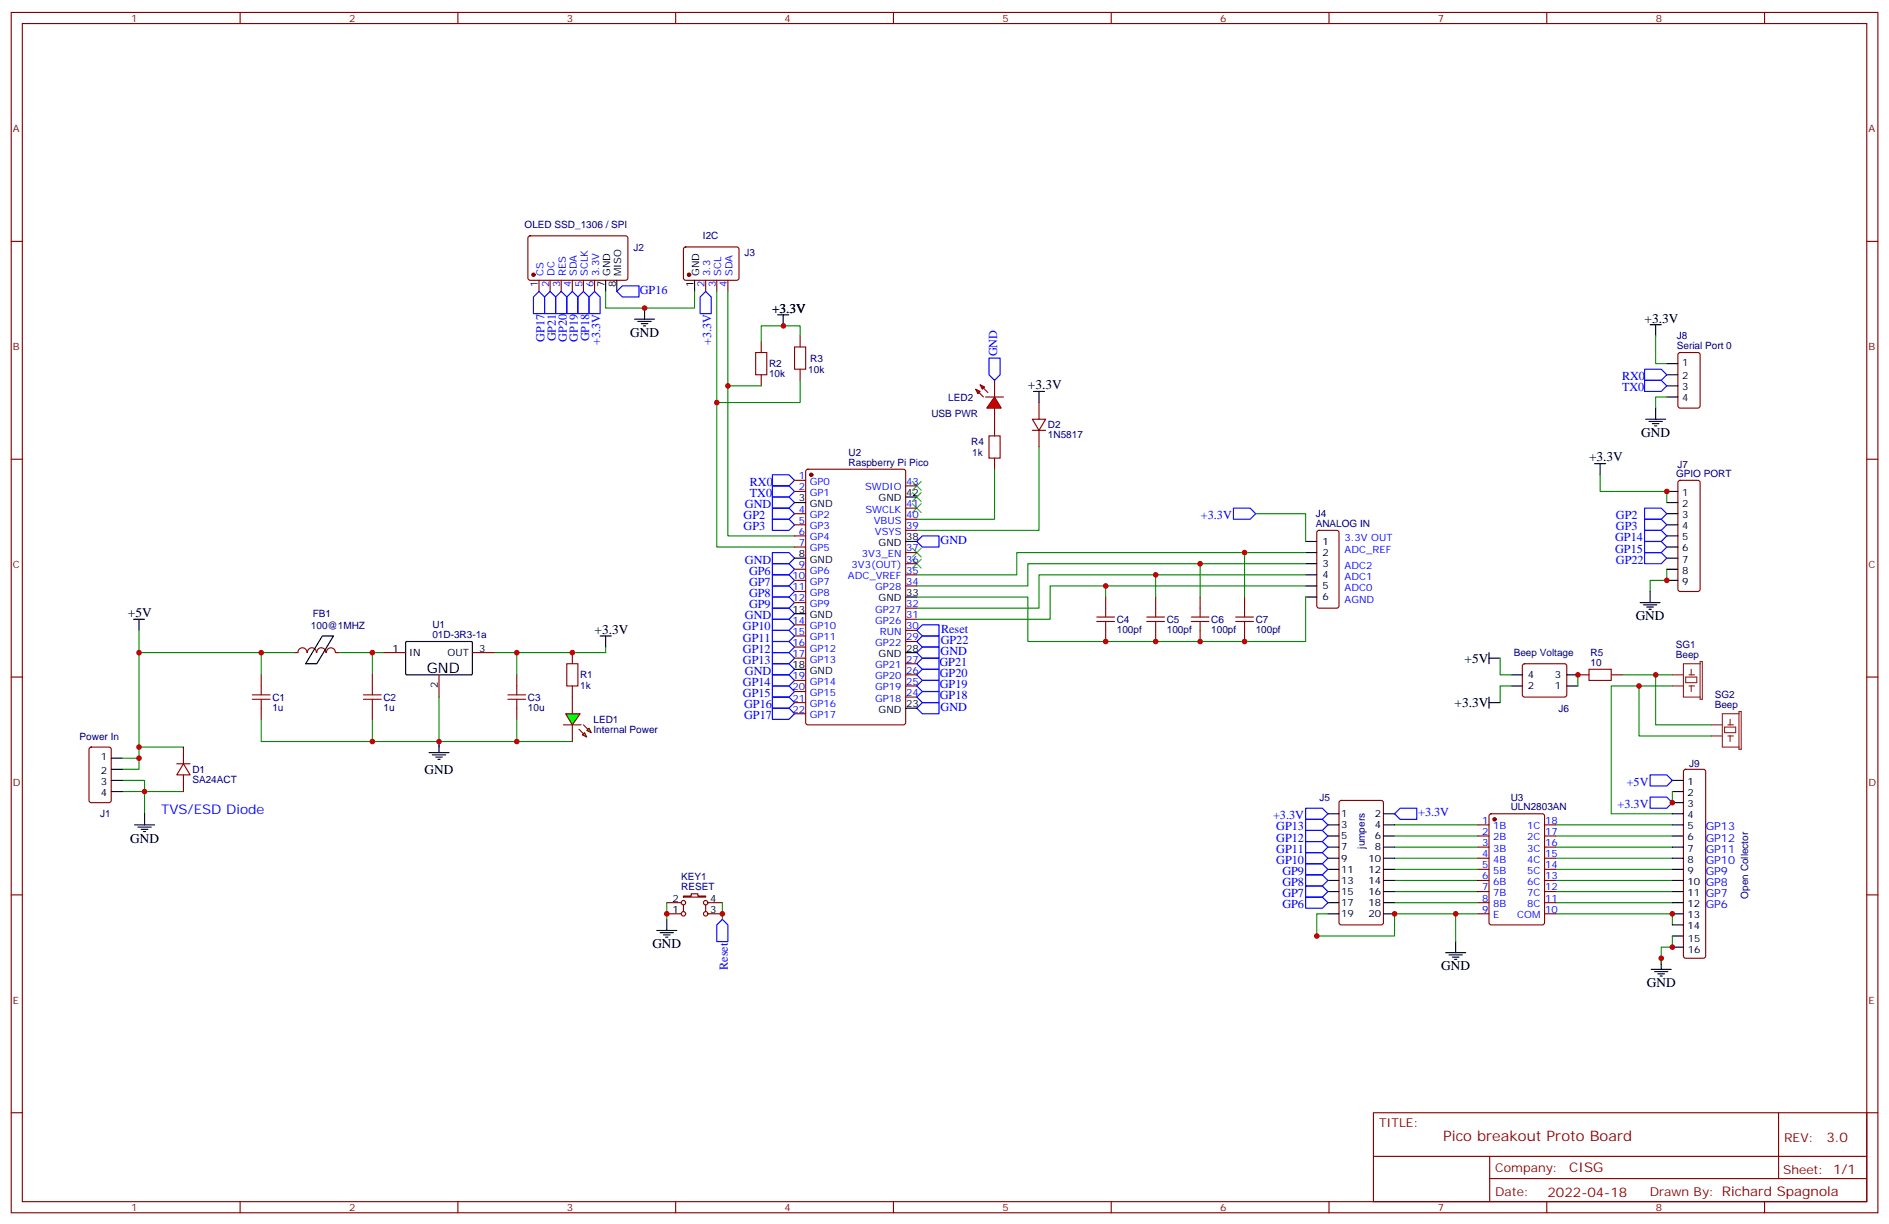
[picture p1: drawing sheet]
<svg xmlns="http://www.w3.org/2000/svg" width="600mm" height="389mm" viewBox="0 0 600 389" stroke-linecap="round" stroke-linejoin="round" font-family="sans-serif">
<g fill="none" stroke="#870000" stroke-width=".35">
<path d="M3.6 4h592.6v381h-592.6zM7.1 7.5h585.6v373.9h-585.6zM76.2 4v3.5M145.4 4v3.5M214.5 4v3.5M283.7 4v3.5M352.8 4v3.5M422 4v3.5M491.1 4v3.5M560.2 4v3.5M3.6 76.6h3.5M167.8 75.1l.5-.2h30.6l.5 .7-.1 12.9-.7 .5-30.6-.1-.4-.6v-12.7z"/>
<path d="M217.2 78.6l.5-.2h16.5l.4 .7v9.4l-.7 .5-16.5-.1-.4-.6v-9.2zM592.7 76.6h3.5M171.1 89v3.5M174.7 89v3.5M178.2 89v3.5M181.7 89v3.5M185.2 89v3.5M188.8 89v3.5M224 89v3.5M227.6 89v3.5M231.1 89v3.5M3.6 145.8h3.5"/>
<path d="M592.7 145.8h3.5M418.3 168.6l.5-.3h5.6l.7 .5v23.5l-.4 .7h-5.9l-.7-.4v-23.5zM3.6 214.9h3.5M483.6 210.9l.4-.2h12.7l.5 .2 .3 .5-.1 9.4-.7 .5-12.9-.1-.5-.6v-9.2zM501 214.2h3.5M511.6 214.2h3.5M592.7 214.9h3.5M28.5 237.3l.5-.2h5.6l.7 .5v16.5l-.4 .6-5.9 .1-.7-.5v-16.5zM181.7 221.3v5.3M181.7 230.1v5.3M425.4 254.3l.4-.2h12.7l.7 .4v38.4l-.4 .6-13 .1-.6-.5-.1-38.3zM473 258.5l.5-.2h16.2l.6 .4 .1 34.2-.5 .6-16.4 .1-.7-.5v-34.1z"/>
<path d="M469.2 261.8h3.6M469.2 265.4h3.6M469.2 268.9h3.6M469.2 272.4h3.6M469.2 275.9h3.6M469.2 279.5h3.6M490.4 261.8h3.5M490.4 265.4h3.5M490.4 268.9h3.5M490.4 272.4h3.5M490.4 275.9h3.5M490.4 279.5h3.5"/>
<path d="M3.6 284.1h3.5M469.2 283h3.6M469.2 286.5h3.6M469.2 290.1h3.6M490.4 283h3.5M490.4 286.5h3.5M490.4 290.1h3.5M592.7 284.1h3.5M3.6 353.2h3.5M436.1 353.2h156.6v28.2h-156.6zM564.7 353.2v20.9M592.7 353.2h3.5"/>
<path d="M436.1 367h156.5M473 374.1h119.6M473 367v14.2M76.2 381.4v3.6M145.4 381.4v3.6M214.5 381.4v3.6M283.7 381.4v3.6M352.8 381.4v3.6M422 381.4v3.6M491.1 381.4v3.6M560.2 381.4v3.6"/>
</g>
<g fill="none" stroke="#008700" stroke-width=".35">
<path d="M44.1 200.1v44.1h-5.3M107.6 207.2h10.6v7M515.1 214.2h15.9M531 217.7h-19.4v40.6h19.4M118.2 228.3v7.1h63.5M139.4 221.3v15.8M38.8 247.7h7.1v10.6M38.8 251.2h19.4M38.8 240.7h5.3M442.8 261.8h26.4M442.8 268.9h26.4M442.8 272.4h26.4"/>
<path d="M442.8 275.9h26.4M442.8 279.5h26.4M442.8 265.4h26.4M493.9 279.5h37.1M493.9 275.9h37.1M493.9 272.4h37.1M493.9 268.9h37.1M493.9 265.4h37.1M493.9 261.8h37.1M442.8 283h26.4M442.8 286.5h26.4M469.2 290.1h-7v8.8"/>
<path d="M493.9 290.1h37.1v3.5M493.9 286.5h37.1M493.9 283h37.1"/>
</g>
<path d="M504.5 212.4h7.1v3.6h-7.1z" fill="none" stroke="#a10000" stroke-width=".35"/>
<g fill="none" stroke="#000" stroke-width=".35">
<path d="M192.3 89v3.5M195.8 89v3.5M220.5 89v3.5M414.5 171.9h3.6M414.5 175.4h3.6M414.5 178.9h3.6M42.4 196.6h3.5M44.1 196.6v3.5M414.5 182.5h3.6M414.5 186h3.6M414.5 189.5h3.6M190.5 201.9h3.6"/>
<path d="M192.3 201.9v3.5M472.8 208.9h3.5M472.8 207.2v3.5M479.8 217.7h3.5M479.8 214.2h3.5M497.5 217.7h3.5M497.5 214.2h3.5M136.2 238.9h6.4M137.3 239.6h4.2M139.4 235.4v3.5M35.3 240.7h3.5M35.3 244.2h3.5"/>
<path d="M35.3 247.7h3.5M35.3 251.2h3.5M45.9 258.3v3.5M138.3 240.3h2.1M139 241h.7M421.6 258.3h3.5M439.2 258.3h3.6M42.7 261.8h6.4M43.8 262.5h4.2M44.8 263.2h2.2M45.5 263.9h.7M421.6 261.8h3.5"/>
<path d="M421.6 265.4h3.5M421.6 268.9h3.5M421.6 272.4h3.5M421.6 275.9h3.5M421.6 279.5h3.5M439.2 261.8h3.6M439.2 265.4h3.6M439.2 268.9h3.6M439.2 272.4h3.6M439.2 275.9h3.6M439.2 279.5h3.6M421.6 283h3.5"/>
<path d="M421.6 286.5h3.5M421.6 290.1h3.5M439.2 283h3.6M439.2 286.5h3.6M439.2 290.1h3.6M462.2 298.9v3.5M459 302.4h6.3M460.1 303.1h4.2M461.1 303.8h2.1M461.8 304.5h.7M524.3 307.7h6.3M525.3 308.4h4.3"/>
<path d="M526.4 309.1h2.1M527.1 309.8h.7M527.4 304.2v3.5"/>
</g>
<path d="M531 214.2h3.5M531 217.7h3.5M535.2 214.9h3.5v1.8h-3.5zM536.3 214.2h1.7M536.3 217.7h1.7M537 212.4v1.8M537 217.7v1.8M539.8 210.7h-5.3v10.6h5.3M539.8 210h.7v12h-.7z" fill="none" stroke="#8c2424" stroke-width=".35"/>
<path d="M414.5 256.5h5.3l1.8 1.8-1.8 1.8h-5.3z" fill="none" stroke="#00f" stroke-width=".35"/>
<g fill="#870000" stroke="#870000" stroke-width=".35">
<circle cx="218.8" cy="87.2" r=".53"/>
<circle cx="474.5" cy="260.1" r=".53"/>
<circle cx="169.4" cy="87.2" r=".53"/>
</g>
<g fill="#0f0" stroke="#870000" stroke-width=".35">
<path d="M184.9 233.3l.7-.7 .7 1.4z"/>
<path d="M186.3 231.8l.7-.7 .7 1.5z"/>
</g>
<g fill="#870000" stroke="#870000" stroke-width=".35">
<path d="M183.8 231.5l1.4 1.4z"/>
<path d="M185.2 230.1l1.5 1.4z"/>
</g>
<path d="M178.9 230.1h5.6z" fill="#f00" stroke="#870000" stroke-width=".35"/>
<path d="M179.6 226.6h4.6l-2.5 3.5z" fill="#0f0" stroke="#870000" stroke-width=".35"/>
<path d="M239.9 111.9h3.6v7.1h-3.6zM252.3 110.1h3.5v7.1h-3.5zM314 138.4h3.5v7h-3.5zM180 210.7h3.5v7h-3.5z" fill="none" stroke="#a10000" stroke-width=".35"/>
<g fill="none" stroke="#870000" stroke-width=".35">
<path d="M241.7 108.4v3.5M241.7 119v3.5M254 106.6v3.5M254 117.2v3.5M533 112.1l.4-.2h5.7l.6 .4 .1 16.5-.5 .7h-5.9l-.6-.4-.1-16.5zM315.8 134.8v3.6M327.8 133.1h4.2l-2.1 3.5zM327.8 136.6h4.2M329.9 127.8v5.3M329.9 136.6v5.3M315.8 145.4v3.5M121.7 207.2h7.1"/>
<path d="M139.4 214.2v7.1M150 207.2h7M181.7 207.2v3.5M181.7 217.7v3.6M58.2 237.1v5.3M56.1 242.4h4.3M58.2 242.4l2.2 3.6h-4.3zM58.2 246v5.2M534.7 244.4l.5-.2h5.6l.5 .2 .2 .5v58.6l-.2 .5-.5 .2h-5.6l-.5-.3-.2-.4v-58.6zM211.7 290.1h4.6M211.7 286.5h4.6M217 284.4h2.5v-.7h2.1v.7h2.4v.4h-7z"/>
<path d="M217 287.2v2.1M224 287.2v2.1M224.8 290.1h4.5M224.8 286.5h4.5"/>
<circle cx="217" cy="286.5" r=".71"/>
<circle cx="217" cy="290.1" r=".71"/>
<circle cx="224" cy="286.5" r=".71"/>
<circle cx="224" cy="290.1" r=".71"/>
</g>
<g fill="none" stroke="#000" stroke-width=".35">
<path d="M204.6 97.8v3.5M246.9 99.9h3.5M248.7 99.9v3.6M201.5 101.3h6.3M202.5 102h4.3M203.6 102.7h2.1M204.3 103.4h.7M523.9 103.1h3.5M525.7 103.1v3.5M529.2 115.4h3.5M529.2 119h3.5M328.1 124.2h3.5"/>
<path d="M329.9 124.2v3.6M522.5 133.1h6.3M523.6 133.8h4.2M524.6 134.5h2.1M525.3 135.2h.7M525.7 129.5v3.6M529.2 122.5h3.5M529.2 126h3.5M128.9 203.8l.3-.2 20.6 .1 .2 .3-.1 10-.3 .2h-20.6l-.2-.3zM472.8 223h3.5M472.8 221.3v3.5M531 247.7h3.5"/>
<path d="M531 251.2h3.5M531 254.8h3.5M531 258.3h3.5M531 261.8h3.5M531 265.4h3.5M531 268.9h3.5M531 272.4h3.5M531 275.9h3.5M531 279.5h3.5M208.5 295.3h6.4M209.6 296.1h4.2M210.6 296.8h2.2"/>
<path d="M211.3 297.5h.8M211.7 291.8v3.5M531 283h3.5M531 286.5h3.5M531 290.1h3.5M531 293.6h3.5M531 297.1h3.5M531 300.6h3.5"/>
</g>
<g fill="none" stroke="#008700" stroke-width=".35">
<path d="M192.3 92.5v5.3h28.2v-5.3M227.6 92.5v81.1h24.7M231.1 92.5v77.6h21.2M254 106.6v-3.2h-12.3v5M525.7 106.6v8.8h3.5M231.1 122.5h10.6M254 120.7v7.1h-26.4M529.2 126h-3.5v3.5M329.9 141.9v26.4h-38.8M414.5 178.9h-88.1v7.1h-35.3M414.5 175.4h-91.7v7.1h-31.7M414.5 186h-81.1v10.6h-42.3"/>
<path d="M414.5 182.5h-84.6v10.5h-38.8M476.3 208.9v5.3h3.5M479.8 217.7h-3.5v5.3M44.1 237.1h14.1M211.7 286.5v5.3M229.3 286.5v5.3M421.6 290.1h-3.5v7M462.2 290.1h-19.4v7h-24.7v.4M531 297.1v3.5h-3.6v5.3"/>
</g>
<g fill="none" stroke="#00f" stroke-width=".35">
<path d="M171.1 92.5l1.8 1.8v5.3h-3.5v-5.3zM174.7 92.5l1.7 1.8v5.3h-3.5v-5.3zM178.2 92.5l1.8 1.8v5.3h-3.6v-5.3zM181.7 92.5l1.8 1.8v5.3h-3.5v-5.3zM185.2 92.5l1.8 1.8v5.3h-3.5v-5.3zM188.8 92.5l1.7 1.8v5.3h-3.5v-5.3zM195.8 92.5l1.8-1.8h5.3v3.6h-5.3zM224 92.5l1.8 1.8v5.3h-3.5v-5.3zM522.1 117.2h5.3l1.8 1.8-1.8 1.7h-5.3zM522.1 120.7h5.3l1.8 1.8-1.8 1.7h-5.3zM245.2 154.2h5.3l1.8 1.8-1.8 1.8h-5.3zM245.2 150.7h5.3l1.8 1.8-1.8 1.7h-5.3z"/>
<path d="M245.2 157.8h5.3l1.8 1.7-1.8 1.8h-5.3zM245.2 178.9h5.3l1.8 1.8-1.8 1.8h-5.3zM245.2 175.4h5.3l1.8 1.8-1.8 1.7h-5.3zM291.1 171.9l1.7-1.8h5.3v3.5h-5.3zM391.6 161.3h5.3l1.8 1.8-1.8 1.7h-5.3zM245.2 186h5.3l1.8 1.7-1.8 1.8h-5.3zM245.2 182.5h5.3l1.8 1.7-1.8 1.8h-5.3zM245.2 189.5h5.3l1.8 1.8-1.8 1.7h-5.3zM245.2 196.6h5.3l1.8 1.7-1.8 1.8h-5.3zM245.2 193h5.3l1.8 1.8-1.8 1.8h-5.3zM292.8 198.3h5.3v3.6h-5.3l-1.7-1.8zM245.2 200.1h5.3l1.8 1.8-1.8 1.7h-5.3z"/>
<path d="M245.2 203.6h5.3l1.8 1.8-1.8 1.8h-5.3zM245.2 207.2h5.3l1.8 1.7-1.8 1.8h-5.3zM245.2 210.7h5.3l1.8 1.7-1.8 1.8h-5.3zM291.1 214.2l1.7-1.8h5.3v3.6h-5.3zM292.8 216h5.3v3.5h-5.3l-1.7-1.8zM292.8 208.9h5.3v3.5h-5.3l-1.7-1.7zM292.8 205.4h5.3v3.5h-5.3l-1.7-1.7zM245.2 221.3h5.3l1.8 1.7-1.8 1.8h-5.3zM245.2 224.8h5.3l1.8 1.8-1.8 1.7h-5.3zM291.1 221.3l1.7-1.8h5.3v3.5h-5.3zM292.8 223h5.3v3.6h-5.3l-1.7-1.8zM442.8 258.3l1.7-1.8h5.3v3.6h-5.3z"/>
<path d="M414.5 277.7h5.3l1.8 1.8-1.8 1.7h-5.3zM414.5 274.2h5.3l1.8 1.7-1.8 1.8h-5.3zM414.5 270.7h5.3l1.8 1.7-1.8 1.8h-5.3zM414.5 267.1h5.3l1.8 1.8-1.8 1.8h-5.3zM414.5 263.6h5.3l1.8 1.8-1.8 1.7h-5.3zM414.5 260.1h5.3l1.8 1.7-1.8 1.8h-5.3zM229.3 291.8l1.8 1.8v5.3h-3.5v-5.3zM414.5 284.8h5.3l1.8 1.7-1.8 1.8h-5.3zM414.5 281.2h5.3l1.8 1.8-1.8 1.8h-5.3z"/>
</g>
<path d="M289.7 152.8l2.8 2.8M289.7 159.9l2.8 2.8M289.7 156.4l2.8 2.8M292.5 152.8l-2.8 2.8M292.5 159.9l-2.8 2.8M292.5 156.4l-2.8 2.8M289.7 177.5l2.8 2.8M289.7 174l2.8 2.8M292.5 177.5l-2.8 2.8M292.5 174l-2.8 2.8" fill="none" stroke="#3c3" stroke-width=".35"/>
<g fill="#f00" stroke="#870000" stroke-width=".35">
<path d="M315.8 126l2.1 3.5h-4.6z"/>
<path d="M312.9 126h5.7z"/>
</g>
<g fill="#870000" stroke="#870000" stroke-width=".35">
<path d="M310.8 124.6l1.4 1.4z"/>
<path d="M312.2 123.2l1.5 1.4z"/>
</g>
<g fill="#f00" stroke="#870000" stroke-width=".35">
<path d="M309.8 123.5l1.4 .7-.7 .8z"/>
<path d="M311.2 122.1l1.4 .7-.7 .7z"/>
</g>
<g fill="none" stroke="#870000" stroke-width=".35">
<path d="M315.8 120.7v5.3M315.8 129.5v5.3M533 152.7l.4-.2h5.7l.5 .2 .2 .5v33.8l-.2 .5-.5 .2h-5.7l-.5-.2-.2-.5v-33.8zM351 189.5v3.5M366.9 189.5v3.5M381 189.5v3.5M395.1 189.5v3.5M82.9 214.2v3.5M93.5 207.2h1.1M94.6 207.1a1.41 1.41 0 0 1 1.4-1.5 1.41 1.41 0 0 1 1.4 1.5M97.6 207.1a1.41 1.41 0 0 1 1.4-1.5 1.41 1.41 0 0 1 1.4 1.5M100.6 207.1a1.41 1.41 0 0 1 1.4-1.5 1.41 1.41 0 0 1 1.4 1.5"/>
<path d="M103.6 207.1a1.41 1.41 0 0 1 1.5-1.5 1.41 1.41 0 0 1 1.4 1.5M106.6 207.2h1M118.2 214.2v3.5M164.1 214.2v3.5M351 200.1v3.5M366.9 200.1v3.5M381 200.1v3.5M395.1 200.1v3.5M82.9 224.8v3.5M118.2 224.8v3.5M164.1 224.8v3.5"/>
</g>
<g fill="none" stroke="#00f" stroke-width=".35">
<path d="M314 113.7h3.5v5.3l-1.7 1.7-1.8-1.7zM245.2 161.3h5.3l1.8 1.8-1.8 1.7h-5.3zM245.2 164.8h5.3l1.8 1.8-1.8 1.7h-5.3zM522.1 171.9h5.3l1.8 1.7-1.8 1.8h-5.3zM522.1 168.3h5.3l1.8 1.8-1.8 1.8h-5.3zM522.1 175.4h5.3l1.8 1.8-1.8 1.7h-5.3zM522.1 161.3h5.3l1.8 1.8-1.8 1.7h-5.3zM522.1 164.8h5.3l1.8 1.8-1.8 1.7h-5.3zM245.2 217.7h5.3l1.8 1.8-1.8 1.8h-5.3zM245.2 214.2h5.3l1.8 1.8-1.8 1.7h-5.3zM291.1 203.6l1.7-1.7h5.3v3.5h-5.3zM523.9 253h5.3l1.8 1.8-1.8 1.7h-5.3z"/>
<path d="M523.9 246h5.3l1.8 1.7-1.8 1.8h-5.3z"/>
</g>
<g fill="none" stroke="#008700" stroke-width=".35">
<path d="M315.8 148.9v15.9h-24.7M508 150.7v5.3h21.2v3.5M381 178.9v10.6M395.1 175.4v14.1M398.7 163.1h15.8v8.8M291.1 189.5h35.3v14.1h88.1v-14.1M351 186v3.5M366.9 182.5v7M529.2 180.7v3.5h-5.3v3.5M44.1 207.2h38.8v7M82.9 207.2h10.6M118.2 207.2h3.5"/>
<path d="M164.1 207.2v7M192.3 205.4v1.8h-35.3M501 214.2v3.5M520.4 217.7v15.9h22.9M525.7 214.2v15.9h17.6M82.9 228.3v7.1h35.3M164.1 228.3v7.1M531 251.2v3.6"/>
</g>
<g fill="none" stroke="#a10000" stroke-width=".35">
<path d="M348.2 197.3h5.7M348.2 195.9h5.7M351 193v2.9M351 197.3v2.8M364.1 197.3h5.6M364.1 195.9h5.6M366.9 193v2.9M366.9 197.3v2.8M378.2 197.3h5.7M378.2 195.9h5.7M381 193v2.9M381 197.3v2.8"/>
<path d="M392.3 197.3h5.7M392.3 195.9h5.7M395.1 193v2.9M395.1 197.3v2.8M82.9 217.7v2.9M118.2 217.7v2.9M164.1 217.7v2.9M80.1 222h5.7M80.1 220.6h5.7M82.9 222v2.8M115.4 222h5.6M115.4 220.6h5.6"/>
<path d="M118.2 222v2.8M161.3 222h5.6M161.3 220.6h5.6M164.1 222v2.8"/>
</g>
<g fill="none" stroke="#000" stroke-width=".35">
<path d="M506.3 147.2h3.5M508 147.2v3.5M529.2 156h3.5M529.2 159.5h3.5M529.2 163.1h3.5M529.2 166.6h3.5M529.2 170.1h3.5M529.2 173.6h3.5M529.2 177.2h3.5M520.7 191.3h6.4M521.8 192h4.2M522.9 192.7h2.1"/>
<path d="M523.6 193.4h.7M523.9 187.7v3.6M529.2 180.7h3.5M529.2 184.2h3.5M102.3 201.9h3.6l-5.3 8.8h-3.6z"/>
</g>
<path d="M543.3 230.1h3.5M543.3 233.6h3.5M547.5 230.8h3.6v1.8h-3.6zM548.6 230.1h1.8M548.6 233.6h1.8M549.3 228.3v1.8M549.3 233.6v1.8M552.1 226.6h-5.3v10.5h5.3M552.1 225.8h.7v12h-.7z" fill="none" stroke="#8c2424" stroke-width=".35"/>
<g fill="#c00">
<circle cx="45.9" cy="251.2" r=".88"/>
<circle cx="44.1" cy="237.1" r=".88"/>
<circle cx="139.4" cy="235.4" r=".88"/>
<circle cx="44.1" cy="240.7" r=".88"/>
<circle cx="442.8" cy="290.1" r=".88"/>
<circle cx="418.1" cy="297.1" r=".88"/>
<circle cx="204.6" cy="97.8" r=".88"/>
<circle cx="231.1" cy="122.5" r=".88"/>
<circle cx="227.6" cy="127.8" r=".88"/>
<circle cx="248.7" cy="103.4" r=".88"/>
<circle cx="351" cy="186" r=".88"/>
<circle cx="366.9" cy="182.5" r=".88"/>
<circle cx="381" cy="178.9" r=".88"/>
<circle cx="501" cy="214.2" r=".88"/>
<circle cx="531" cy="290.1" r=".88"/>
<circle cx="531" cy="300.6" r=".88"/>
<circle cx="531" cy="254.8" r=".88"/>
<circle cx="529.2" cy="184.2" r=".88"/>
<circle cx="529.2" cy="156" r=".88"/>
<circle cx="462.2" cy="290.1" r=".88"/>
<circle cx="527.4" cy="304.2" r=".88"/>
<circle cx="525.7" cy="214.2" r=".88"/>
<circle cx="520.4" cy="217.7" r=".88"/>
<circle cx="229.3" cy="290.1" r=".88"/>
<circle cx="211.7" cy="290.1" r=".88"/>
<circle cx="351" cy="203.6" r=".88"/>
<circle cx="366.9" cy="203.6" r=".88"/>
<circle cx="381" cy="203.6" r=".88"/>
<circle cx="395.1" cy="203.6" r=".88"/>
<circle cx="395.1" cy="175.4" r=".88"/>
<circle cx="181.7" cy="207.2" r=".88"/>
<circle cx="164.1" cy="235.4" r=".88"/>
<circle cx="164.1" cy="207.2" r=".88"/>
<circle cx="118.2" cy="235.4" r=".88"/>
<circle cx="44.1" cy="207.2" r=".88"/>
<circle cx="82.9" cy="207.2" r=".88"/>
<circle cx="118.2" cy="207.2" r=".88"/>
</g>
<g fill="none" stroke="#870000" stroke-width=".35">
<path d="M252.3 152.5h3.5M252.3 156h3.5M256 149.1l.5-.2h30.3l.7 .5v80l-.4 .6-30.6 .1-.6-.5-.1-80zM287.5 154.2h3.6M252.3 163.1h3.5M252.3 166.6h3.5M252.3 170.1h3.5M252.3 173.6h3.5M287.5 178.9h3.6M287.5 175.4h3.6M287.5 168.3h3.6M287.5 164.8h3.6"/>
<path d="M287.5 161.3h3.6M252.3 180.7h3.5M252.3 184.2h3.5M252.3 187.7h3.5M252.3 191.3h3.5M252.3 198.3h3.5M287.5 196.6h3.6M287.5 193h3.6M287.5 186h3.6M287.5 182.5h3.6M252.3 201.9h3.5M252.3 205.4h3.5"/>
<path d="M252.3 208.9h3.5M252.3 216h3.5M252.3 219.5h3.5M287.5 217.7h3.6M287.5 214.2h3.6M287.5 210.7h3.6M287.5 203.6h3.6M287.5 200.1h3.6M252.3 223h3.5M252.3 226.6h3.5M287.5 221.3h3.6"/>
</g>
<circle cx="257.6" cy="150.7" r=".53" fill="#870000" stroke="#870000" stroke-width=".35"/>
<path d="M252.3 159.5h3.5M287.5 157.8h3.6M252.3 177.2h3.5M287.5 171.9h3.6M252.3 194.8h3.5M287.5 189.5h3.6M252.3 212.4h3.5M287.5 207.2h3.6M287.5 224.8h3.6" fill="none" stroke="#000" stroke-width=".35"/>
<text font-size="4.6" x="135.5" y="213.5">GND</text>
<text font-size="4.6" fill="#800" x="458.2" y="362.2">Pico breakout Proto Board</text>
<g font-size="4.2">
<text x="245.1" y="99.2">+3.3V</text>
<text x="200.1" y="107">GND</text>
<text x="522.1" y="102.4">+3.3V</text>
<text x="326.4" y="123.5">+3.3V</text>
<text x="521.1" y="138.7">GND</text>
<text x="504.5" y="146.5">+3.3V</text>
<text x="40.6" y="195.9">+5V</text>
<text x="519.3" y="196.9">GND</text>
<text x="188.8" y="201.2">+3.3V</text>
<text x="465" y="210.4">+5V</text>
<text x="461.8" y="224.5">+3.3V</text>
<text x="134.8" y="245.6">GND</text>
<text x="41.3" y="267.5">GND</text>
<text x="207.1" y="301">GND</text>
<text x="457.6" y="308">GND</text>
<text x="522.9" y="313.3">GND</text>
</g>
<text font-size="4.2" fill="#00f" x="51.2" y="258.3">TVS/ESD Diode</text>
<g font-size="4.2" fill="#800">
<text x="579.9" y="362.5">3.0</text>
<text x="498.2" y="372">CISG</text>
<text x="491.3" y="379.8">2022-04-18</text>
</g>
<g font-size="3.9" fill="#00f">
<text x="203.1" y="93.3">GP16</text>
<text x="172.9" y="108.5" transform="rotate(-90 172.9 108.5)">GP17</text>
<text x="176.4" y="108.4" transform="rotate(-90 176.4 108.4)">GP21</text>
<text x="180" y="108.5" transform="rotate(-90 180 108.5)">GP20</text>
<text x="183.5" y="108.5" transform="rotate(-90 183.5 108.5)">GP19</text>
<text x="187" y="108.4" transform="rotate(-90 187 108.4)">GP18</text>
<text x="190.5" y="109.6" transform="rotate(-90 190.5 109.6)">+3.3V</text>
<text x="225.8" y="109.6" transform="rotate(-90 225.8 109.6)">+3.3V</text>
<text x="316.6" y="113.1" transform="rotate(-90 316.6 113.1)">GND</text>
<text x="515" y="124.2">TX0</text>
<text x="515" y="120.7">RX0</text>
<text x="238.1" y="154.2">RX0</text>
<text x="236.5" y="161.3">GND</text>
<text x="238.1" y="157.8">TX0</text>
<text x="236.1" y="164.8">GP2</text>
<text x="381.3" y="164.8">+3.3V</text>
<text x="513" y="164.8">GP2</text>
<text x="236.1" y="168.3">GP3</text>
<text x="298.7" y="172.7">GND</text>
<text x="512.8" y="171.9">GP14</text>
<text x="513" y="168.3">GP3</text>
<text x="236.5" y="178.9">GND</text>
<text x="512.8" y="175.4">GP15</text>
<text x="513" y="178.9">GP22</text>
<text x="237.8" y="182.5">GP6</text>
<text x="237.8" y="186">GP7</text>
<text x="237.8" y="189.5">GP8</text>
<text x="236.5" y="196.6">GND</text>
<text x="237.8" y="193">GP9</text>
<text x="235.9" y="200.1">GP10</text>
<text x="235.9" y="203.6">GP11</text>
<text x="298.8" y="200.9">Reset</text>
<text x="235.9" y="207.2">GP12</text>
<text x="298.7" y="208">GND</text>
<text x="298.7" y="204.5">GP22</text>
<text x="235.9" y="210.7">GP13</text>
<text x="236.5" y="214.2">GND</text>
<text x="298.3" y="211.4">GP21</text>
<text x="298.4" y="215">GP20</text>
<text x="235.9" y="221.3">GP15</text>
<text x="235.9" y="217.7">GP14</text>
<text x="298.4" y="218.5">GP19</text>
<text x="236.2" y="224.8">GP16</text>
<text x="298.4" y="222">GP18</text>
<text x="298.7" y="225.6">GND</text>
<text x="236.2" y="228.3">GP17</text>
<text x="516.5" y="249.5">+5V</text>
<text x="513.6" y="256.5">+3.3V</text>
<text x="404.2" y="260.1">+3.3V</text>
<text x="405.2" y="263.6">GP13</text>
<text x="450.3" y="259">+3.3V</text>
<text x="405.2" y="267.1">GP12</text>
<text x="405.2" y="274.2">GP10</text>
<text x="405.2" y="270.7">GP11</text>
<text x="407.2" y="281.2">GP8</text>
<text x="407.2" y="277.7">GP9</text>
<text x="407.2" y="284.8">GP7</text>
<text x="407.2" y="288.3">GP6</text>
<text x="231.1" y="307.8" transform="rotate(-90 231.1 307.8)">Reset</text>
</g>
<g font-size="3.9" fill="#800">
<text x="437.8" y="357.8">TITLE:</text>
<text x="566.5" y="362.5">REV:</text>
<text x="474.7" y="372">Company:</text>
<text x="566.1" y="372.6">Sheet: 1/1</text>
<text x="474.7" y="379.7">Date:</text>
<text x="523.8" y="379.7">Drawn By: Richard Spagnola</text>
</g>
<g font-size="3.5" fill="#00f">
<text x="541.5" y="263.6">GP13</text>
<text x="541.5" y="267.1">GP12</text>
<text x="541.5" y="270.7">GP11</text>
<text x="541.5" y="274.2">GP10</text>
<text x="541.5" y="277.7">GP9</text>
<text x="541.5" y="281.2">GP8</text>
<text x="541.5" y="284.8">GP7</text>
<text x="541.5" y="288.3">GP6</text>
</g>
<g font-size="3.2" fill="#800">
<text x="41.7" y="6.9">1</text>
<text x="110.8" y="6.9">2</text>
<text x="180" y="6.9">3</text>
<text x="249.1" y="6.9">4</text>
<text x="318.2" y="6.9">5</text>
<text x="387.4" y="6.9">6</text>
<text x="456.5" y="6.9">7</text>
<text x="525.7" y="6.9">8</text>
<text x="4.1" y="42.1">A</text>
<text x="593.2" y="42.1">A</text>
<text x="4.1" y="111.2">B</text>
<text x="593.2" y="111.2">B</text>
<text x="4.1" y="180.3">C</text>
<text x="593.2" y="180.3">C</text>
<text x="4.1" y="249.5">D</text>
<text x="593.2" y="249.5">D</text>
<text x="4.1" y="318.6">E</text>
<text x="593.2" y="318.6">E</text>
<text x="41.7" y="384.4">1</text>
<text x="110.8" y="384.4">2</text>
<text x="180" y="384.4">3</text>
<text x="249.1" y="384.4">4</text>
<text x="318.2" y="384.4">5</text>
<text x="387.4" y="384.4">6</text>
<text x="456.5" y="384.4">7</text>
<text x="525.7" y="384.4">8</text>
</g>
<g font-size="3.2" fill="#000080">
<text x="166.6" y="72.5">OLED SSD_1306 / SPI</text>
<text x="223.2" y="76">I2C</text>
<text x="201.1" y="79.5">J2</text>
<text x="236.4" y="81.3">J3</text>
<text x="532.4" y="107.6">J8</text>
<text x="532.4" y="110.8">Serial Port 0</text>
<text x="244.2" y="119.8">10k</text>
<text x="244.2" y="116.6">R2</text>
<text x="256.6" y="118.3">10k</text>
<text x="257.2" y="114.8">R3</text>
<text x="301.1" y="127.2">LED2</text>
<text x="295.7" y="132.5">USB PWR</text>
<text x="332.7" y="136">D2</text>
<text x="308.4" y="141.3">R4</text>
<text x="332.7" y="139.1">1N5817</text>
<text x="269.4" y="147.9">Raspberry Pi Pico</text>
<text x="269.4" y="144.7">U2</text>
<text x="308.7" y="144.8">1k</text>
<text x="532.6" y="148.5">J7</text>
<text x="532.1" y="151.4">GPIO PORT</text>
<text x="417.7" y="167.3">ANALOG IN</text>
<text x="417.7" y="164.1">J4</text>
<text x="99.3" y="196">FB1</text>
<text x="354.6" y="197.6">C4</text>
<text x="370.5" y="197.6">C5</text>
<text x="384.6" y="197.6">C6</text>
<text x="398.7" y="197.6">C7</text>
<text x="98.7" y="199.5">100@1MHZ</text>
<text x="137.3" y="202.6">01D-3R3-1a</text>
<text x="137.3" y="199.4">U1</text>
<text x="354.6" y="200.8">100pf</text>
<text x="370.5" y="200.8">100pf</text>
<text x="384.6" y="200.8">100pf</text>
<text x="398.7" y="200.8">100pf</text>
<text x="480.6" y="208.2">Beep Voltage</text>
<text x="505" y="208.3">R5</text>
<text x="532.1" y="208.9">Beep</text>
<text x="532.1" y="205.7">SG1</text>
<text x="184.2" y="215.3">R1</text>
<text x="505" y="211.4">10</text>
<text x="184.2" y="218.6">1k</text>
<text x="544.4" y="221.6">SG2</text>
<text x="86.5" y="225.6">1u</text>
<text x="86.5" y="222.4">C1</text>
<text x="121.7" y="225.6">1u</text>
<text x="121.7" y="222.4">C2</text>
<text x="167.6" y="225.6">10u</text>
<text x="167.6" y="222.4">C3</text>
<text x="494.8" y="225.8">J6</text>
<text x="544.4" y="224.8">Beep</text>
<text x="188.4" y="232.7">Internal Power</text>
<text x="188.4" y="229.5">LED1</text>
<text x="25.3" y="234.7">Power In</text>
<text x="61.1" y="245.3">D1</text>
<text x="536.3" y="243.5">J9</text>
<text x="61.1" y="248.6">SA24ACT</text>
<text x="419" y="254.1">J5</text>
<text x="479.6" y="257.1">ULN2803AN</text>
<text x="479.6" y="254.2">U3</text>
<text x="31.8" y="259.4">J1</text>
<text x="433.3" y="269.4" transform="rotate(-90 433.3 269.4)">jumpers</text>
<text x="216.3" y="279.5">KEY1</text>
<text x="216.3" y="282.6">RESET</text>
<text x="555" y="285.2" transform="rotate(-90 555 285.2)">Open Collector</text>
</g>
<g font-size="3.2" fill="#00f">
<text x="172.5" y="87.7" transform="rotate(-90 172.5 87.7)">CS</text>
<text x="176.1" y="87.7" transform="rotate(-90 176.1 87.7)">DC</text>
<text x="179.6" y="87.7" transform="rotate(-90 179.6 87.7)">RES</text>
<text x="183.1" y="87.7" transform="rotate(-90 183.1 87.7)">SDA</text>
<text x="186.7" y="87.7" transform="rotate(-90 186.7 87.7)">SCLK</text>
<text x="190.2" y="87.7" transform="rotate(-90 190.2 87.7)">3.3V</text>
<text x="225.5" y="87.7" transform="rotate(-90 225.5 87.7)">3.3</text>
<text x="229" y="87.7" transform="rotate(-90 229 87.7)">SCL</text>
<text x="232.5" y="87.7" transform="rotate(-90 232.5 87.7)">SDA</text>
<text x="170.8" y="91.2" transform="rotate(-90 170.8 91.2)">1</text>
<text x="174.3" y="91.2" transform="rotate(-90 174.3 91.2)">2</text>
<text x="177.8" y="91.2" transform="rotate(-90 177.8 91.2)">3</text>
<text x="181.4" y="91.2" transform="rotate(-90 181.4 91.2)">4</text>
<text x="184.9" y="91.2" transform="rotate(-90 184.9 91.2)">5</text>
<text x="188.4" y="91.2" transform="rotate(-90 188.4 91.2)">6</text>
<text x="223.7" y="91.2" transform="rotate(-90 223.7 91.2)">2</text>
<text x="227.2" y="91.2" transform="rotate(-90 227.2 91.2)">3</text>
<text x="230.8" y="91.2" transform="rotate(-90 230.8 91.2)">4</text>
<text x="253.6" y="152.1">1</text>
<text x="253.6" y="155.6">2</text>
<text x="257.1" y="153.9">GP0</text>
<text x="274.7" y="155.6">SWDIO</text>
<text x="287.7" y="153.9">43</text>
<text x="257.1" y="157.4">GP1</text>
<text x="287.7" y="160.9">41</text>
<text x="253.6" y="162.7">4</text>
<text x="253.6" y="166.2">5</text>
<text x="257.1" y="164.5">GP2</text>
<text x="257.1" y="168">GP3</text>
<text x="274.8" y="162.7">SWCLK</text>
<text x="277.4" y="166.2">VBUS</text>
<text x="287.7" y="168">39</text>
<text x="287.7" y="164.5">40</text>
<text x="253.6" y="169.8">6</text>
<text x="253.6" y="173.3">7</text>
<text x="257.1" y="171.5">GP4</text>
<text x="277.8" y="169.8">VSYS</text>
<text x="426.9" y="171.9">3.3V OUT</text>
<text x="257.1" y="175">GP5</text>
<text x="273.6" y="176.8">3V3_EN</text>
<text x="287.7" y="178.6">36</text>
<text x="287.7" y="175">37</text>
<text x="426.9" y="175.4">ADC_REF</text>
<text x="251.6" y="183.9">10</text>
<text x="253.6" y="180.3">9</text>
<text x="257.1" y="182.1">GP6</text>
<text x="257.1" y="185.6">GP7</text>
<text x="269.2" y="183.9">ADC_VREF</text>
<text x="270.4" y="180.3">3V3(OUT)</text>
<text x="287.7" y="185.6">34</text>
<text x="287.7" y="182.1">35</text>
<text x="426.9" y="184.2">ADC1</text>
<text x="426.9" y="180.7">ADC2</text>
<text x="251.6" y="187.4">11</text>
<text x="251.6" y="190.9">12</text>
<text x="257.1" y="189.2">GP8</text>
<text x="277.8" y="187.4">GP28</text>
<text x="426.9" y="191.3">AGND</text>
<text x="426.9" y="187.7">ADC0</text>
<text x="251.6" y="198">14</text>
<text x="257.1" y="192.7">GP9</text>
<text x="277.8" y="198">GP26</text>
<text x="277.8" y="194.5">GP27</text>
<text x="287.7" y="196.2">31</text>
<text x="287.7" y="192.7">32</text>
<text x="251.6" y="201.5">15</text>
<text x="257.1" y="199.7">GP10</text>
<text x="257.1" y="203.3">GP11</text>
<text x="279.3" y="201.5">RUN</text>
<text x="287.7" y="203.3">29</text>
<text x="287.7" y="199.7">30</text>
<text x="251.6" y="205">16</text>
<text x="251.6" y="208.6">17</text>
<text x="257.1" y="206.8">GP12</text>
<text x="277.8" y="205">GP22</text>
<text x="251.6" y="215.6">19</text>
<text x="257.1" y="210.3">GP13</text>
<text x="277.8" y="215.6">GP20</text>
<text x="277.8" y="212.1">GP21</text>
<text x="287.7" y="213.9">26</text>
<text x="287.7" y="210.3">27</text>
<text x="251.6" y="219.1">20</text>
<text x="257.1" y="217.4">GP14</text>
<text x="257.1" y="220.9">GP15</text>
<text x="277.8" y="219.1">GP19</text>
<text x="287.7" y="220.9">24</text>
<text x="287.7" y="217.4">25</text>
<text x="251.6" y="222.7">21</text>
<text x="251.6" y="226.2">22</text>
<text x="257.1" y="224.4">GP16</text>
<text x="257.1" y="228">GP17</text>
<text x="277.8" y="222.7">GP18</text>
<text x="470.6" y="261.5">1</text>
<text x="474.1" y="263.2">1B</text>
<text x="484.9" y="263.2">1C</text>
<text x="490.6" y="261.5">18</text>
<text x="470.6" y="265">2</text>
<text x="470.6" y="268.5">3</text>
<text x="474.1" y="266.8">2B</text>
<text x="484.9" y="266.8">2C</text>
<text x="490.6" y="268.5">16</text>
<text x="490.6" y="265">17</text>
<text x="470.6" y="272.1">4</text>
<text x="470.6" y="275.6">5</text>
<text x="474.1" y="270.3">3B</text>
<text x="474.1" y="273.8">4B</text>
<text x="484.9" y="273.8">4C</text>
<text x="484.9" y="270.3">3C</text>
<text x="490.6" y="275.6">14</text>
<text x="490.6" y="272.1">15</text>
<text x="470.6" y="279.1">6</text>
<text x="474.1" y="277.4">5B</text>
<text x="474.1" y="280.9">6B</text>
<text x="484.9" y="280.9">6C</text>
<text x="484.9" y="277.4">5C</text>
<text x="490.6" y="279.1">13</text>
<text x="470.6" y="282.6">7</text>
<text x="470.6" y="286.2">8</text>
<text x="474.1" y="284.4">7B</text>
<text x="474.1" y="287.9">8B</text>
<text x="484.9" y="287.9">8C</text>
<text x="484.9" y="284.4">7C</text>
<text x="490.6" y="286.2">11</text>
<text x="490.6" y="282.6">12</text>
<text x="470.6" y="289.7">9</text>
<text x="474.1" y="291.5">E</text>
<text x="481.7" y="291.5">COM</text>
<text x="490.6" y="289.7">10</text>
</g>
<g font-size="3.2">
<text x="193.7" y="87.7" transform="rotate(-90 193.7 87.7)">GND</text>
<text x="197.2" y="87.7" transform="rotate(-90 197.2 87.7)">MISO</text>
<text x="221.9" y="87.7" transform="rotate(-90 221.9 87.7)">GND</text>
<text x="191.9" y="91.2" transform="rotate(-90 191.9 91.2)">7</text>
<text x="195.5" y="91.2" transform="rotate(-90 195.5 91.2)">8</text>
<text x="220.2" y="91.2" transform="rotate(-90 220.2 91.2)">1</text>
<text x="534" y="116.1">1</text>
<text x="534" y="120.4">2</text>
<text x="534" y="123.9">3</text>
<text x="534" y="127.4">4</text>
<text x="253.6" y="159.2">3</text>
<text x="257.1" y="160.9">GND</text>
<text x="279" y="159.2">GND</text>
<text x="287.7" y="157.4">42</text>
<text x="534" y="157.4">1</text>
<text x="534" y="160.9">2</text>
<text x="534" y="164.5">3</text>
<text x="534" y="168">4</text>
<text x="279" y="173.3">GND</text>
<text x="287.7" y="171.5">38</text>
<text x="419.8" y="172.9">1</text>
<text x="534" y="171.5">5</text>
<text x="253.6" y="176.8">8</text>
<text x="257.1" y="178.6">GND</text>
<text x="419.8" y="176.5">2</text>
<text x="419.8" y="180">3</text>
<text x="534" y="175">6</text>
<text x="534" y="178.6">7</text>
<text x="419.8" y="183.5">4</text>
<text x="534" y="182.1">8</text>
<text x="534" y="185.6">9</text>
<text x="279" y="190.9">GND</text>
<text x="287.7" y="189.2">33</text>
<text x="419.8" y="187">5</text>
<text x="419.8" y="190.6">6</text>
<text x="251.6" y="194.5">13</text>
<text x="257.1" y="196.2">GND</text>
<text x="124.7" y="206.8">1</text>
<text x="129.9" y="208.2">IN</text>
<text x="142.1" y="208.2">OUT</text>
<text x="152.1" y="206.8">3</text>
<text x="279" y="208.6">GND</text>
<text x="287.7" y="206.8">28</text>
<text x="251.6" y="212.1">18</text>
<text x="257.1" y="213.9">GND</text>
<text x="485.1" y="215.3">4</text>
<text x="493.7" y="215.3">3</text>
<text x="139" y="218.3" transform="rotate(-90 139 218.3)">2</text>
<text x="485.1" y="218.8">2</text>
<text x="493.7" y="218.8">1</text>
<text x="279" y="226.2">GND</text>
<text x="287.7" y="224.4">23</text>
<text x="32" y="241.4">1</text>
<text x="32" y="245.6">2</text>
<text x="32" y="249.1">3</text>
<text x="535.8" y="249.1">1</text>
<text x="32" y="252.7">4</text>
<text x="535.8" y="252.7">2</text>
<text x="535.8" y="256.2">3</text>
<text x="425.8" y="259.4">1</text>
<text x="425.8" y="262.9">3</text>
<text x="436.5" y="259.4">2</text>
<text x="436.5" y="262.9">4</text>
<text x="535.8" y="259.7">4</text>
<text x="535.8" y="263.2">5</text>
<text x="425.8" y="266.4">5</text>
<text x="425.8" y="269.9">7</text>
<text x="436.5" y="266.4">6</text>
<text x="436.5" y="269.9">8</text>
<text x="535.8" y="266.8">6</text>
<text x="425.8" y="273.5">9</text>
<text x="434.5" y="273.5">10</text>
<text x="535.8" y="270.3">7</text>
<text x="535.8" y="273.8">8</text>
<text x="425.8" y="277">11</text>
<text x="425.8" y="280.5">13</text>
<text x="434.5" y="277">12</text>
<text x="434.5" y="280.5">14</text>
<text x="535.8" y="277.4">9</text>
<text x="535.8" y="280.9">10</text>
<text x="213.6" y="286.2">2</text>
<text x="225.5" y="286.2">4</text>
<text x="425.8" y="284.1">15</text>
<text x="425.8" y="287.6">17</text>
<text x="434.5" y="284.1">16</text>
<text x="434.5" y="287.6">18</text>
<text x="535.8" y="284.4">11</text>
<text x="535.8" y="287.9">12</text>
<text x="213.6" y="289.7">1</text>
<text x="225.5" y="289.7">3</text>
<text x="425.8" y="291.1">19</text>
<text x="434.5" y="291.1">20</text>
<text x="535.8" y="291.5">13</text>
<text x="535.8" y="295">14</text>
<text x="535.9" y="298.9">15</text>
<text x="535.9" y="302.4">16</text>
</g>
</svg>
